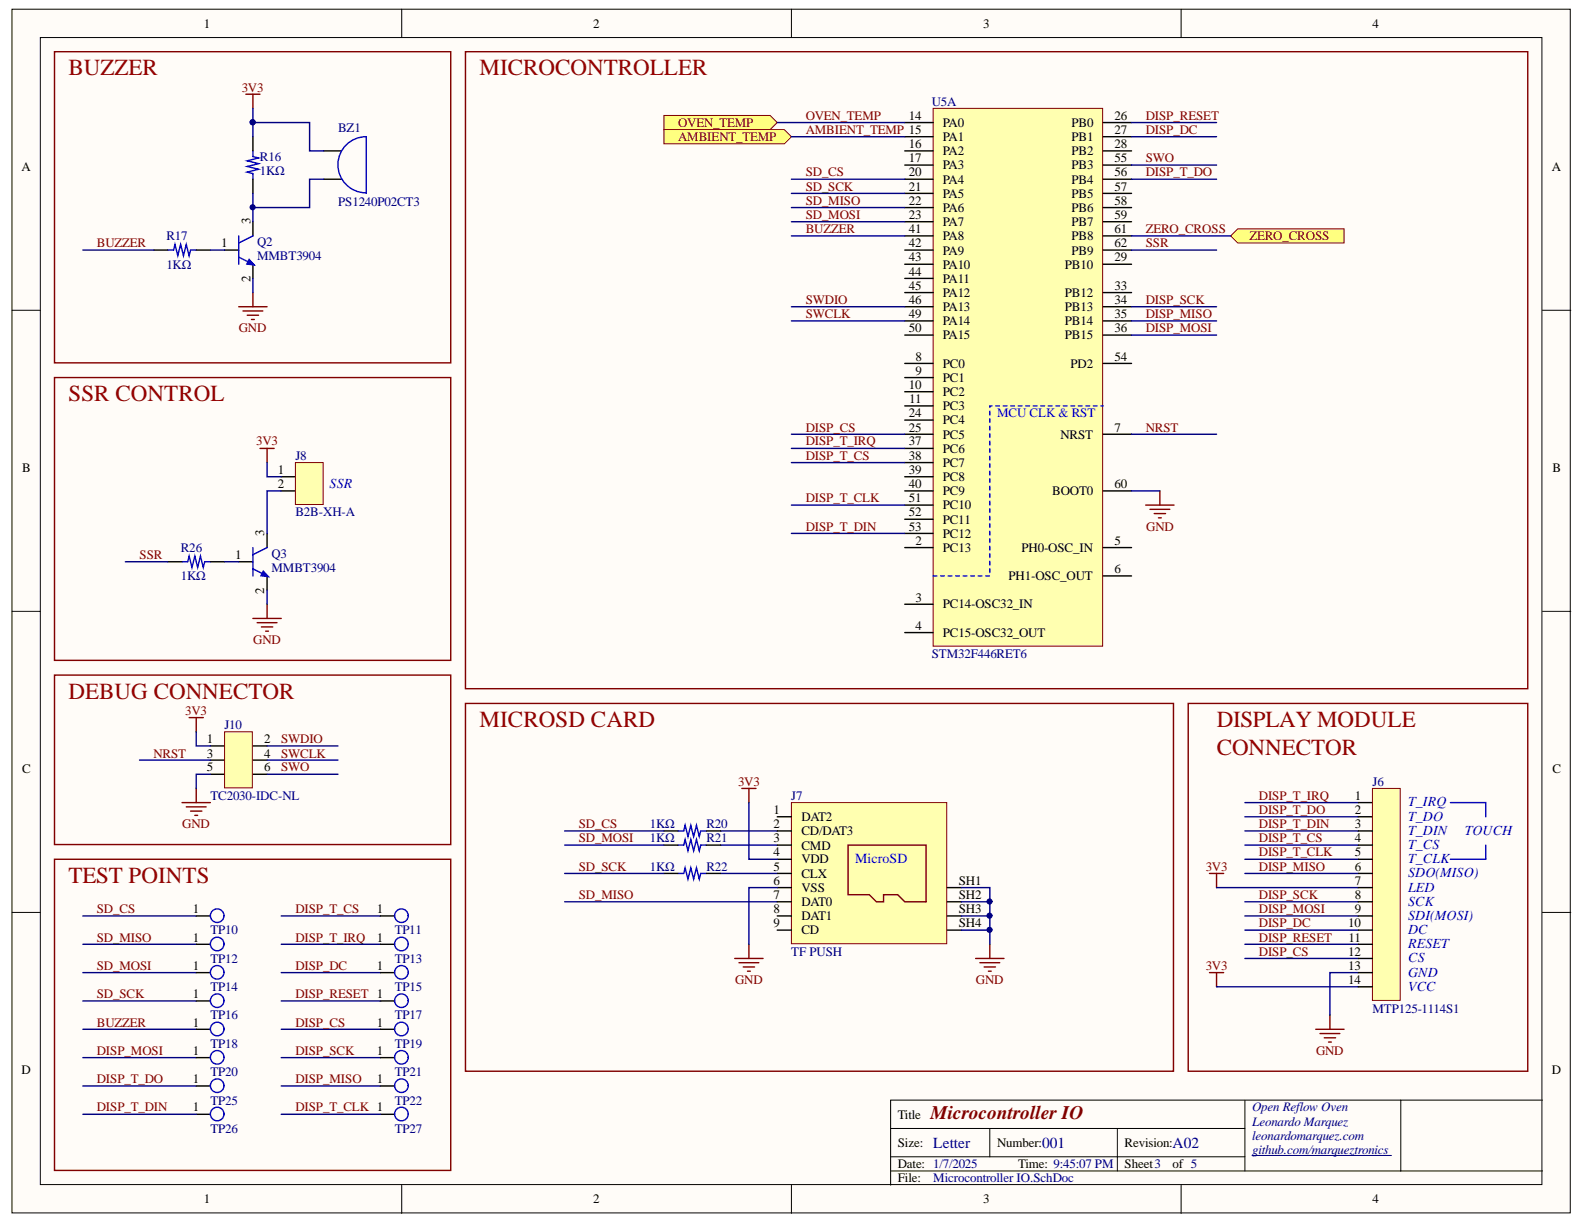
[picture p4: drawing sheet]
<svg xmlns="http://www.w3.org/2000/svg" width="279mm" height="216mm" viewBox="0 0 279 216" stroke-linecap="round" stroke-linejoin="round" font-family="sans-serif">
<g fill="#fffcf8" stroke="#000" stroke-width=".18">
<path d="M2.1 1.6h274.9v212.3h-274.9z"/>
<path d="M7.1 6.6h264.9v202.3h-264.9z"/>
</g>
<g fill="none" stroke="#000" stroke-width=".18">
<path d="M70.9 1.6v5M139.6 1.6v5M208.3 1.6v5M2.1 54.7h5M272.1 54.7h5M2.1 107.8h5M272.1 107.8h5M2.1 160.9h5M272.1 160.9h5M157.1 199h62.5M174.6 199v5M197.1 199v7.5"/>
<path d="M219.6 194.1v12.4M247.1 194.1h-90v14.9M272.1 194.1h-25v12.4M70.9 209v5M139.6 209v5M157.1 206.5h115M157.1 204h62.5M208.3 209v5"/>
</g>
<path d="M220.8 203.8h24.6" fill="none" stroke="#000080" stroke-width=".18"/>
<path d="M164.6 19.1h29.9v94.9h-29.9z" fill="#ffffb0" stroke="#800000" stroke-width=".18"/>
<g fill="none" stroke="#000" stroke-width=".25">
<path d="M159.6 21.6h5M159.6 24.1h5M159.6 26.6h5M159.6 29.1h5M159.6 31.6h5M159.6 34.1h5M159.6 36.6h5M159.6 39.1h5M194.6 21.6h5M194.6 24.1h5M194.6 26.6h5M194.6 29.1h5"/>
<path d="M194.6 31.6h5M194.6 34.1h5M194.6 36.6h5M194.6 39.1h5M159.6 46.6h5M159.6 51.6h5M159.6 54.1h5M159.6 56.6h5M159.6 59.1h5M159.6 41.6h5M159.6 44.1h5M159.6 49.1h5"/>
<path d="M194.6 46.6h5M194.6 51.6h5M194.6 54.1h5M194.6 56.6h5M194.6 59.1h5M194.6 41.6h5M194.6 44.1h5M159.6 76.6h5M159.6 64.1h5M159.6 66.6h5M159.6 69.1h5M159.6 71.6h5"/>
<path d="M159.6 74.1h5M159.6 79.1h5M194.6 76.6h5M194.6 64.1h5M159.6 96.6h5M159.6 81.6h5M159.6 84.1h5M159.6 86.6h5M159.6 89.1h5M159.6 91.6h5M159.6 94.1h5M194.6 96.6h5"/>
<path d="M194.6 86.6h5M159.6 106.6h5M159.6 111.6h5M194.6 101.6h5M37.1 131.6h2.5M37.1 134.1h2.5M37.1 136.6h2.5M44.6 131.6h2.5M44.6 134.1h2.5M44.6 136.6h2.5M34.6 161.6h2.5M34.6 166.6h2.5"/>
<path d="M34.6 171.6h2.5M34.6 176.6h2.5M67.1 161.6h2.5M67.1 166.6h2.5M67.1 171.6h2.5M67.1 176.6h2.5M67.1 181.6h2.5M67.1 186.6h2.5M67.1 191.6h2.5"/>
</g>
<path d="M164.6 101.6h10v-30h20" fill="none" stroke="#00f" stroke-width=".25" stroke-dasharray=".7 .7"/>
<path d="M213.3 154.1h2.5M214.6 154.1v2.5M213.3 171.6h2.5M214.6 171.6v2.5M234.6 179.1v2.5M232.1 181.6h5M232.8 182.3h3.5M233.6 183.1h2M234.3 183.8h.5" fill="none" stroke="#800000" stroke-width=".25"/>
<g fill="none" stroke="#000080" stroke-width=".25">
<path d="M199.6 59.1h15M199.6 56.6h15M199.6 54.1h15M139.6 89.1h20M99.6 159.1h37.5M127.1 154.1h10M127.1 149.1h10M127.1 146.6h10M214.6 156.6h25M219.6 159.1h20M219.6 154.1h20M219.6 151.6h20"/>
<path d="M219.6 149.1h20M219.6 146.6h20M219.6 144.1h20M219.6 141.6h20M14.6 166.6h20M14.6 161.6h20M14.6 176.6h20M14.6 171.6h20M49.6 166.6h17.5M49.6 161.6h17.5M49.6 176.6h17.5M49.6 171.6h17.5"/>
<path d="M214.6 174.1h25M219.6 169.1h20M219.6 166.6h20M219.6 164.1h20M219.6 161.6h20M239.6 171.6h-5v7.5M49.6 191.6h17.5M49.6 186.6h17.5M49.6 181.6h17.5"/>
</g>
<g fill="none" stroke="#00f" stroke-width=".25">
<path d="M255.8 141.6h6.3v2.5M262.1 149.1v2.5h-6.3"/>
<circle cx="38.3" cy="171.5" r="1.2"/>
<circle cx="38.3" cy="176.5" r="1.2"/>
<circle cx="38.3" cy="166.5" r="1.2"/>
<circle cx="38.3" cy="161.5" r="1.2"/>
<circle cx="70.8" cy="171.5" r="1.2"/>
<circle cx="70.8" cy="176.5" r="1.2"/>
<circle cx="70.8" cy="166.5" r="1.2"/>
<circle cx="70.8" cy="161.5" r="1.2"/>
<circle cx="70.8" cy="191.5" r="1.2"/>
<circle cx="70.8" cy="181.5" r="1.2"/>
<circle cx="70.8" cy="186.5" r="1.2"/>
</g>
<path d="M39.6 129.1h4.9v9.9h-4.9z" fill="#ffffb0" stroke="#800000" stroke-width=".18"/>
<g fill="none" stroke="#800000" stroke-width=".25">
<path d="M9.6 9.1h69.9v54.9h-69.9zM43.4 16.6h2.5M44.6 16.6v2.5M42.1 54.1h5M42.9 54.9h3.5M43.6 55.6h2M44.4 56.4h.5M44.6 51.6v2.5M202.1 89.1h5M202.8 89.8h3.5M203.6 90.6h2M204.3 91.3h.5"/>
<path d="M204.6 86.6v2.5M9.6 119.1h69.9v29.9h-69.9zM33.4 126.6h2.5M34.6 126.6v2.5M34.6 139.1v2.5M209.6 124.1h59.9v64.9h-59.9zM9.6 151.6h69.9v54.8h-69.9zM32.1 141.6h5M32.9 142.3h3.5M33.6 143.1h2M34.4 143.8h.5"/>
</g>
<g fill="none" stroke="#000080" stroke-width=".25">
<path d="M44.6 19.1v2.5M44.6 24.1v-2.5h10v5h2.5M44.6 34.1v5M57.1 31.6h-2.5v5h-10M199.6 29.1h15M14.6 44.1h12.5M37.1 44.1h2.5M44.6 49.1v2.5M139.6 54.1h20M139.6 56.6h20M139.6 41.6h20M199.6 76.6h15"/>
<path d="M199.6 86.6h5M24.6 134.1h12.5M34.6 129.1v2.5h2.5M37.1 136.6h-2.5v2.5M47.1 131.6h12.5M47.1 134.1h12.5M47.1 136.6h12.5M14.6 181.6h20M14.6 186.6h20"/>
</g>
<g fill="none" stroke="#000" stroke-width=".25">
<path d="M44.6 24.1v2.5M44.6 31.6v2.5M44.6 39.1v2.5M57.1 26.6h3.1M57.1 31.6h3.1M27.1 44.1h2.5M34.6 44.1h2.5M39.6 44.1h2.5M44.6 46.6v2.5M49.6 84.1h2.5M49.6 86.6h2.5M34.6 181.6h2.5"/>
<path d="M34.6 186.6h2.5"/>
</g>
<g fill="none" stroke="#00f" stroke-width=".25">
<path d="M44.6 26.6v1l1 .3-2 .5 2 .5-2 .5 2 .5-2 .5 1 .2v1M64.6 34a4.9 4.9 0 0 1-5-4.9 4.9 4.9 0 0 1 5-5v10M29.6 44.1h1l.3-1 .5 2 .5-2 .5 2 .5-2 .5 2 .2-1h1M42.1 41.6v5M42.1 45.4l2.5 1.2M44.6 41.6l-2.5 1.3"/>
<circle cx="38.3" cy="181.5" r="1.2"/>
<circle cx="38.3" cy="186.5" r="1.2"/>
</g>
<path d="M43.9 45.7l1 1.1-1.4-.2z" fill="#00f" stroke="#00f" stroke-width=".18"/>
<g fill="#000080" stroke="#000080" stroke-width=".18">
<circle cx="44.6" cy="36.6" r=".45"/>
<circle cx="44.6" cy="21.6" r=".45"/>
</g>
<path d="M52.1 81.6h4.9v7.4h-4.9z" fill="#ffffb0" stroke="#800000" stroke-width=".18"/>
<g fill="#ffff80" stroke="#800000" stroke-width=".18">
<path d="M117.1 20.4h18.7l1.3 1.2-1.3 1.3h-18.7z" fill-rule="evenodd"/>
<path d="M117.1 22.9h21.2l1.3 1.2-1.3 1.3h-21.2z" fill-rule="evenodd"/>
</g>
<g fill="none" stroke="#000080" stroke-width=".25">
<path d="M137.1 21.6h22.5M139.6 24.1h20M139.6 31.6h20M139.6 34.1h20M139.6 36.6h20M139.6 39.1h20M199.6 21.6h15M199.6 24.1h15M199.6 31.6h15M139.6 76.6h20M139.6 79.1h20M22.1 99.1h7.5"/>
<path d="M39.6 99.1h2.5M47.1 81.6v2.5h2.5M49.6 86.6h-2.5v7.5M139.6 94.1h20M139.6 81.6h20M47.1 104.1v2.5M14.6 191.6h20M14.6 196.6h20M49.6 196.6h17.5"/>
</g>
<path d="M9.6 66.6h69.9v49.9h-69.9zM45.9 79.1h2.5M47.1 79.1v2.5M44.6 109.1h5M45.4 109.8h3.5M46.1 110.6h2M46.9 111.3h.5M47.1 106.6v2.5" fill="none" stroke="#800000" stroke-width=".25"/>
<path d="M29.6 99.1h2.5M37.1 99.1h2.5M42.1 99.1h2.5M47.1 94.1v2.5M47.1 101.6v2.5M239.6 141.6h2.5M239.6 144.1h2.5M34.6 191.6h2.5M34.6 196.6h2.5M67.1 196.6h2.5" fill="none" stroke="#000" stroke-width=".25"/>
<g fill="none" stroke="#00f" stroke-width=".25">
<path d="M32.1 99.1h1l.3-1 .5 2 .5-2 .5 2 .5-2 .5 2 .2-1h1M44.6 96.6v5M47.1 96.6l-2.5 1.2M44.6 100.3l2.5 1.3"/>
<circle cx="38.3" cy="191.5" r="1.2"/>
<circle cx="38.3" cy="196.5" r="1.2"/>
<circle cx="70.8" cy="196.5" r="1.2"/>
</g>
<path d="M46.4 100.7l1 1.1-1.4-.2z" fill="#00f" stroke="#00f" stroke-width=".18"/>
<path d="M242.1 139.1h4.9v37.4h-4.9z" fill="#ffffb0" stroke="#800000" stroke-width=".18"/>
<path d="M239.6 146.6h2.5M239.6 149.1h2.5M239.6 151.6h2.5M239.6 154.1h2.5M239.6 156.6h2.5M239.6 159.1h2.5M239.6 161.6h2.5M239.6 164.1h2.5M239.6 166.6h2.5M239.6 169.1h2.5M239.6 171.6h2.5M239.6 174.1h2.5" fill="none" stroke="#000" stroke-width=".25"/>
<path d="M139.6 141.6h27.4v24.9h-27.4z" fill="#ffffb0" stroke="#800000" stroke-width=".18"/>
<g fill="none" stroke="#000" stroke-width=".25">
<path d="M117.1 149.1h2.5M117.1 154.1h2.5M117.1 146.6h2.5M124.6 149.1h2.5M124.6 154.1h2.5M124.6 146.6h2.5M137.1 149.1h2.5M137.1 151.6h2.5M137.1 154.1h2.5M137.1 156.6h2.5M137.1 159.1h2.5M137.1 144.1h2.5"/>
<path d="M137.1 146.6h2.5M167.1 156.6h2.5M167.1 159.1h2.5M137.1 161.6h2.5M137.1 164.1h2.5M167.1 161.6h2.5M167.1 164.1h2.5"/>
</g>
<g fill="none" stroke="#800000" stroke-width=".25">
<path d="M82.1 9.1h187.4v112.4h-187.4zM82.1 124.1h124.9v64.9h-124.9zM130.8 139.1h2.5M132.1 139.1v2.5M149.6 149.1h13.7v10h-3.7l-1.3-1.3h-2.5v1.3h-1.2l-1.3-1.3h-3.7zM129.6 169.1h5M130.3 169.8h3.5M131.1 170.6h2M131.8 171.3h.5M132.1 166.6v2.5M172.1 169.1h5M172.8 169.8h3.5"/>
<path d="M173.6 170.6h2M174.3 171.3h.5M174.6 166.6v2.5"/>
</g>
<path d="M199.6 44.1h15M99.6 146.6h17.5M99.6 149.1h17.5M99.6 154.1h17.5M132.1 141.6v10h5M137.1 156.6h-5v10M169.6 156.6h5v10M169.6 159.1h5M169.6 161.6h5M169.6 164.1h5" fill="none" stroke="#000080" stroke-width=".25"/>
<path d="M119.6 146.6h1l.2-1 .5 2 .5-2 .5 2 .5-2 .5 2 .3-1h1M119.6 149.1h1l.2-1 .5 2 .5-2 .5 2 .5-2 .5 2 .3-1h1M119.6 154.1h1l.2-1 .5 2 .5-2 .5 2 .5-2 .5 2 .3-1h1" fill="none" stroke="#00f" stroke-width=".25"/>
<g fill="#000080" stroke="#000080" stroke-width=".18">
<circle cx="174.5" cy="159" r=".45"/>
<circle cx="174.5" cy="161.5" r=".45"/>
<circle cx="174.5" cy="164" r=".45"/>
</g>
<path d="M217.1 41.6l1.2-1.2h18.8v2.5h-18.8z" fill-rule="evenodd" fill="#ffff80" stroke="#800000" stroke-width=".18"/>
<path d="M199.6 41.6h17.5" fill="none" stroke="#000080" stroke-width=".25"/>
<g font-size="4.1" fill="#900">
<text x="12.1" y="13.2">BUZZER</text>
<text x="84.6" y="13.2">MICROCONTROLLER</text>
<text x="12.1" y="70.7">SSR CONTROL</text>
<text x="12.1" y="123.2">DEBUG CONNECTOR</text>
<text x="84.6" y="128.2">MICROSD CARD</text>
<text x="214.6" y="128.2">DISPLAY MODULE</text>
<text x="214.6" y="133.2">CONNECTOR</text>
<text x="12.1" y="155.7">TEST POINTS</text>
</g>
<text font-size="3.4" fill="#800000" x="164.1" y="197.3">Microcontroller IO</text>
<g font-size="2.7" fill="#000080">
<text x="164.6" y="202.5">Letter</text>
<text x="183.8" y="202.5">001</text>
<text x="206.8" y="202.5">A02</text>
</g>
<g font-size="2.5" fill="#00f">
<text x="58.1" y="86.1">SSR</text>
<text x="248.4" y="142.2">T_IRQ</text>
<text x="248.4" y="144.8">T_DO</text>
<text x="248.4" y="147.3">T_DIN</text>
<text x="248.4" y="149.8">T_CS</text>
<text x="258.4" y="147.3">TOUCH</text>
<text x="150.8" y="152.3">MicroSD</text>
<text x="248.4" y="152.3">T_CLK</text>
<text x="248.4" y="154.8">SDO(MISO)</text>
<text x="248.4" y="157.3">LED</text>
<text x="248.4" y="159.8">SCK</text>
<text x="248.4" y="162.3">SDI(MOSI)</text>
<text x="248.4" y="164.7">DC</text>
<text x="248.4" y="167.3">RESET</text>
<text x="248.4" y="169.7">CS</text>
<text x="248.4" y="172.3">GND</text>
<text x="248.4" y="174.8">VCC</text>
</g>
<g font-size="2.3">
<text x="36" y="4.9">1</text>
<text x="104.6" y="4.9">2</text>
<text x="173.4" y="4.9">3</text>
<text x="242.1" y="4.9">4</text>
<text x="160.3" y="21.1">14</text>
<text x="166.3" y="22.4">PA0</text>
<text x="189" y="22.4">PB0</text>
<text x="196.6" y="21.1">26</text>
<text x="196.6" y="23.6">27</text>
<text x="160.3" y="26.1">16</text>
<text x="160.3" y="28.6">17</text>
<text x="166.3" y="24.9">PA1</text>
<text x="166.3" y="27.4">PA2</text>
<text x="166.3" y="29.9">PA3</text>
<text x="189" y="24.9">PB1</text>
<text x="189" y="27.4">PB2</text>
<text x="189" y="29.9">PB3</text>
<text x="196.6" y="26.1">28</text>
<text x="196.6" y="28.6">55</text>
<text x="3.8" y="30.2">A</text>
<text x="160.3" y="31.1">20</text>
<text x="160.3" y="33.7">21</text>
<text x="166.3" y="32.4">PA4</text>
<text x="166.3" y="34.8">PA5</text>
<text x="189" y="32.4">PB4</text>
<text x="189" y="34.8">PB5</text>
<text x="196.6" y="31.1">56</text>
<text x="196.6" y="33.7">57</text>
<text x="273.7" y="30.2">A</text>
<text x="44.2" y="39.6" transform="rotate(-90 44.2 39.6)">3</text>
<text x="160.3" y="36.1">22</text>
<text x="160.3" y="38.7">23</text>
<text x="160.3" y="41.1">41</text>
<text x="166.3" y="37.4">PA6</text>
<text x="166.3" y="39.8">PA7</text>
<text x="189" y="37.4">PB6</text>
<text x="189" y="39.8">PB7</text>
<text x="196.6" y="36.1">58</text>
<text x="196.6" y="38.7">59</text>
<text x="196.6" y="41.1">61</text>
<text x="39" y="43.6">1</text>
<text x="160.3" y="43.6">42</text>
<text x="160.3" y="46.1">43</text>
<text x="166.3" y="42.4">PA8</text>
<text x="166.3" y="44.9">PA9</text>
<text x="166.3" y="47.4">PA10</text>
<text x="187.8" y="47.4">PB10</text>
<text x="189" y="42.4">PB8</text>
<text x="189" y="44.9">PB9</text>
<text x="196.6" y="46.1">29</text>
<text x="196.6" y="43.6">62</text>
<text x="44.2" y="49.7" transform="rotate(-90 44.2 49.7)">2</text>
<text x="160.3" y="48.6">44</text>
<text x="160.3" y="51.1">45</text>
<text x="160.3" y="53.6">46</text>
<text x="166.3" y="49.9">PA11</text>
<text x="166.3" y="52.4">PA12</text>
<text x="187.8" y="52.4">PB12</text>
<text x="196.6" y="51.1">33</text>
<text x="196.6" y="53.6">34</text>
<text x="160.3" y="56.1">49</text>
<text x="160.3" y="58.6">50</text>
<text x="166.3" y="54.9">PA13</text>
<text x="166.3" y="57.3">PA14</text>
<text x="166.3" y="59.9">PA15</text>
<text x="187.8" y="54.9">PB13</text>
<text x="187.8" y="57.3">PB14</text>
<text x="187.8" y="59.9">PB15</text>
<text x="196.6" y="56.1">35</text>
<text x="196.6" y="58.6">36</text>
<text x="161.5" y="63.6">8</text>
<text x="166.3" y="64.9">PC0</text>
<text x="188.8" y="64.9">PD2</text>
<text x="196.6" y="63.6">54</text>
<text x="160.3" y="68.6">10</text>
<text x="160.4" y="71.1">11</text>
<text x="161.5" y="66.1">9</text>
<text x="166.3" y="67.3">PC1</text>
<text x="166.3" y="69.9">PC2</text>
<text x="160.3" y="73.6">24</text>
<text x="160.3" y="76.1">25</text>
<text x="166.3" y="72.4">PC3</text>
<text x="166.3" y="74.8">PC4</text>
<text x="166.3" y="77.4">PC5</text>
<text x="187" y="77.4">NRST</text>
<text x="196.6" y="76.1">7</text>
<text x="3.9" y="83.3">B</text>
<text x="49" y="83.6">1</text>
<text x="160.3" y="78.6">37</text>
<text x="160.3" y="81.1">38</text>
<text x="160.3" y="83.6">39</text>
<text x="166.3" y="79.8">PC6</text>
<text x="166.3" y="82.4">PC7</text>
<text x="273.8" y="83.3">B</text>
<text x="49" y="86.1">2</text>
<text x="160.3" y="86.1">40</text>
<text x="160.3" y="88.6">51</text>
<text x="166.3" y="84.8">PC8</text>
<text x="166.3" y="87.4">PC9</text>
<text x="166.3" y="89.8">PC10</text>
<text x="185.6" y="87.4">BOOT0</text>
<text x="196.6" y="86.1">60</text>
<text x="46.6" y="94.6" transform="rotate(-90 46.6 94.6)">3</text>
<text x="160.3" y="91.1">52</text>
<text x="160.3" y="93.6">53</text>
<text x="166.3" y="92.4">PC11</text>
<text x="166.3" y="94.9">PC12</text>
<text x="41.5" y="98.6">1</text>
<text x="161.5" y="96.1">2</text>
<text x="166.3" y="97.3">PC13</text>
<text x="180.2" y="97.3">PH0-OSC_IN</text>
<text x="196.6" y="96.1">5</text>
<text x="196.6" y="101.1">6</text>
<text x="46.6" y="104.7" transform="rotate(-90 46.6 104.7)">2</text>
<text x="161.5" y="106.1">3</text>
<text x="166.3" y="107.3">PC14-OSC32_IN</text>
<text x="177.9" y="102.3">PH1-OSC_OUT</text>
<text x="161.5" y="111.1">4</text>
<text x="166.3" y="112.3">PC15-OSC32_OUT</text>
<text x="36.5" y="131.1">1</text>
<text x="46.6" y="131.1">2</text>
<text x="3.9" y="136.4">C</text>
<text x="36.5" y="133.6">3</text>
<text x="36.5" y="136.1">5</text>
<text x="46.6" y="133.6">4</text>
<text x="46.6" y="136.1">6</text>
<text x="273.8" y="136.4">C</text>
<text x="136.5" y="143.6">1</text>
<text x="239" y="141.1">1</text>
<text x="239" y="143.6">2</text>
<text x="136.5" y="148.6">3</text>
<text x="136.5" y="146.1">2</text>
<text x="141.4" y="149.9">CMD</text>
<text x="141.4" y="144.9">DAT2</text>
<text x="141.4" y="147.3">CD/DAT3</text>
<text x="239" y="146.1">3</text>
<text x="239" y="148.6">4</text>
<text x="136.5" y="151">4</text>
<text x="136.5" y="153.6">5</text>
<text x="141.4" y="152.3">VDD</text>
<text x="141.4" y="154.8">CLX</text>
<text x="239" y="151">5</text>
<text x="239" y="153.6">6</text>
<text x="34" y="161.1">1</text>
<text x="66.5" y="161.1">1</text>
<text x="136.5" y="156.1">6</text>
<text x="136.5" y="158.6">7</text>
<text x="136.5" y="161.1">8</text>
<text x="141.4" y="157.3">VSS</text>
<text x="141.4" y="159.8">DAT0</text>
<text x="169.1" y="156.1">SH1</text>
<text x="169.1" y="158.6">SH2</text>
<text x="169.1" y="161.1">SH3</text>
<text x="239" y="156.1">7</text>
<text x="239" y="158.6">8</text>
<text x="239" y="161.1">9</text>
<text x="34" y="166.1">1</text>
<text x="66.5" y="166.1">1</text>
<text x="136.5" y="163.6">9</text>
<text x="141.4" y="162.3">DAT1</text>
<text x="141.4" y="164.8">CD</text>
<text x="169.1" y="163.6">SH4</text>
<text x="237.8" y="163.6">10</text>
<text x="237.9" y="166.1">11</text>
<text x="34" y="171.1">1</text>
<text x="66.5" y="171.1">1</text>
<text x="237.8" y="168.5">12</text>
<text x="237.8" y="171.1">13</text>
<text x="237.8" y="173.5">14</text>
<text x="34" y="176.1">1</text>
<text x="34" y="181.1">1</text>
<text x="66.5" y="181.1">1</text>
<text x="3.8" y="189.5">D</text>
<text x="34" y="186.1">1</text>
<text x="34" y="191">1</text>
<text x="66.5" y="186.1">1</text>
<text x="66.5" y="191">1</text>
<text x="273.7" y="189.5">D</text>
<text x="34" y="196">1</text>
<text x="158.4" y="197.3">Title</text>
<text x="158.4" y="202.3">Size:</text>
<text x="175.9" y="202.3">Number:</text>
<text x="198.4" y="202.3">Revision:</text>
<text x="158.4" y="206.1">Date: 1/7/2025</text>
<text x="158.4" y="208.5">File:</text>
<text x="179.6" y="206.1">Time: 9:45:07 PM</text>
<text x="198.4" y="206.1">Sheet3</text>
<text x="206.8" y="206.1">of 5</text>
<text x="36" y="212.3">1</text>
<text x="104.6" y="212.3">2</text>
<text x="173.4" y="212.3">3</text>
<text x="242.1" y="212.3">4</text>
</g>
<g font-size="2.3" fill="#800000">
<text x="42.6" y="16.2">3V3</text>
<text x="119.6" y="22.4">OVEN_TEMP</text>
<text x="142.1" y="21.1">OVEN_TEMP</text>
<text x="142.1" y="23.6">AMBIENT_TEMP 15</text>
<text x="202.1" y="21.1">DISP_RESET</text>
<text x="202.1" y="23.6">DISP_DC</text>
<text x="119.6" y="24.9">AMBIENT_TEMP</text>
<text x="202.1" y="28.6">SWO</text>
<text x="142.1" y="33.7">SD_SCK</text>
<text x="142.1" y="31.1">SD_CS</text>
<text x="202.1" y="31.1">DISP_T_DO</text>
<text x="142.1" y="41.1">BUZZER</text>
<text x="142.1" y="38.7">SD_MOSI</text>
<text x="142.1" y="36.1">SD_MISO</text>
<text x="202.1" y="41.1">ZERO_CROSS</text>
<text x="17.1" y="43.6">BUZZER</text>
<text x="202.1" y="43.6">SSR</text>
<text x="220.4" y="42.4">ZERO_CROSS</text>
<text x="142.1" y="53.6">SWDIO</text>
<text x="202.1" y="53.6">DISP_SCK</text>
<text x="42.1" y="58.6">GND</text>
<text x="142.1" y="56.1">SWCLK</text>
<text x="202.1" y="58.6">DISP_MOSI</text>
<text x="202.1" y="56.1">DISP_MISO</text>
<text x="142.1" y="76.1">DISP_CS</text>
<text x="202.1" y="76.1">NRST</text>
<text x="45.2" y="78.6">3V3</text>
<text x="142.1" y="81.1">DISP_T_CS</text>
<text x="142.1" y="78.6">DISP_T_IRQ</text>
<text x="142.1" y="88.6">DISP_T_CLK</text>
<text x="142.1" y="93.6">DISP_T_DIN</text>
<text x="202.2" y="93.6">GND</text>
<text x="24.6" y="98.6">SSR</text>
<text x="44.7" y="113.6">GND</text>
<text x="32.7" y="126.1">3V3</text>
<text x="49.6" y="131.1">SWDIO</text>
<text x="27.1" y="133.6">NRST</text>
<text x="49.6" y="133.6">SWCLK</text>
<text x="49.6" y="136.1">SWO</text>
<text x="130.2" y="138.6">3V3</text>
<text x="222.1" y="141.1">DISP_T_IRQ</text>
<text x="222.1" y="143.6">DISP_T_DO</text>
<text x="32.1" y="146.1">GND</text>
<text x="102.1" y="148.6">SD_MOSI</text>
<text x="102.1" y="146.1">SD_CS</text>
<text x="222.1" y="148.6">DISP_T_CS</text>
<text x="222.1" y="146.1">DISP_T_DIN</text>
<text x="102.1" y="153.6">SD_SCK</text>
<text x="212.7" y="153.6">3V3</text>
<text x="222.1" y="153.6">DISP_MISO</text>
<text x="222.1" y="151">DISP_T_CLK</text>
<text x="17.1" y="161.1">SD_CS</text>
<text x="52.1" y="161.1">DISP_T_CS</text>
<text x="102.1" y="158.6">SD_MISO</text>
<text x="222.1" y="158.6">DISP_SCK</text>
<text x="222.1" y="161.1">DISP_MOSI</text>
<text x="17.1" y="166.1">SD_MISO</text>
<text x="52.1" y="166.1">DISP_T_IRQ</text>
<text x="222.1" y="163.6">DISP_DC</text>
<text x="222.1" y="166.1">DISP_RESET</text>
<text x="17.1" y="171.1">SD_MOSI</text>
<text x="52.1" y="171.1">DISP_DC</text>
<text x="129.7" y="173.5">GND</text>
<text x="172.2" y="173.5">GND</text>
<text x="212.7" y="171.1">3V3</text>
<text x="222.1" y="168.5">DISP_CS</text>
<text x="17.1" y="176.1">SD_SCK</text>
<text x="52.1" y="176.1">DISP_RESET 1</text>
<text x="17.1" y="181.1">BUZZER</text>
<text x="52.1" y="181.1">DISP_CS</text>
<text x="17.1" y="186.1">DISP_MOSI</text>
<text x="17.1" y="191">DISP_T_DO</text>
<text x="52.1" y="191">DISP_MISO</text>
<text x="52.1" y="186.1">DISP_SCK</text>
<text x="232.1" y="186.1">GND</text>
<text x="17.1" y="196">DISP_T_DIN</text>
<text x="52.1" y="196">DISP_T_CLK 1</text>
</g>
<g font-size="2.3" fill="#000080">
<text x="59.6" y="23.3">BZ1</text>
<text x="164.4" y="18.6">U5A</text>
<text x="45.9" y="28.3">R16</text>
<text x="45.9" y="30.9">1KΩ</text>
<text x="59.6" y="36.4">PS1240P02CT3</text>
<text x="29.4" y="42.4">R17</text>
<text x="29.4" y="47.4">1KΩ</text>
<text x="45.3" y="43.4">Q2</text>
<text x="45.3" y="45.8">MMBT3904</text>
<text x="52.1" y="81.1">J8</text>
<text x="52.1" y="91.1">B2B-XH-A</text>
<text x="31.9" y="97.3">R26</text>
<text x="47.9" y="98.4">Q3</text>
<text x="47.9" y="100.8">MMBT3904</text>
<text x="31.9" y="102.3">1KΩ</text>
<text x="164.4" y="116.1">STM32F446RET6</text>
<text x="39.6" y="128.5">J10</text>
<text x="37.1" y="141.1">TC2030-IDC-NL</text>
<text x="139.6" y="141.1">J7</text>
<text x="242.1" y="138.6">J6</text>
<text x="114.6" y="146.1">1KΩ</text>
<text x="114.6" y="148.6">1KΩ</text>
<text x="124.6" y="146.1">R20</text>
<text x="124.6" y="148.6">R21</text>
<text x="114.6" y="153.6">1KΩ</text>
<text x="124.6" y="153.6">R22</text>
<text x="37.1" y="164.8">TP10</text>
<text x="69.6" y="164.8">TP11</text>
<text x="37.1" y="169.8">TP12</text>
<text x="69.6" y="169.8">TP13</text>
<text x="139.6" y="168.5">TF PUSH</text>
<text x="37.1" y="174.8">TP14</text>
<text x="37.1" y="179.8">TP16</text>
<text x="69.6" y="174.8">TP15</text>
<text x="69.6" y="179.8">TP17</text>
<text x="242.1" y="178.6">MTP125-1114S1</text>
<text x="37.1" y="184.8">TP18</text>
<text x="69.6" y="184.8">TP19</text>
<text x="37.1" y="189.8">TP20</text>
<text x="69.6" y="189.8">TP21</text>
<text x="37.1" y="194.8">TP25</text>
<text x="69.6" y="194.8">TP22</text>
<text x="220.9" y="196">Open Reflow Oven</text>
<text x="37.1" y="199.8">TP26</text>
<text x="69.6" y="199.8">TP27</text>
<text x="220.9" y="198.6">Leonardo Marquez</text>
<text x="220.9" y="201">leonardomarquez.com</text>
<text x="220.9" y="203.6">github.com/marqueztronics</text>
<text x="164.6" y="208.5">Microcontroller IO.SchDoc</text>
</g>
<text font-size="2.3" fill="#00f" x="175.9" y="73.6">MCU CLK &amp; RST</text>
</svg>
